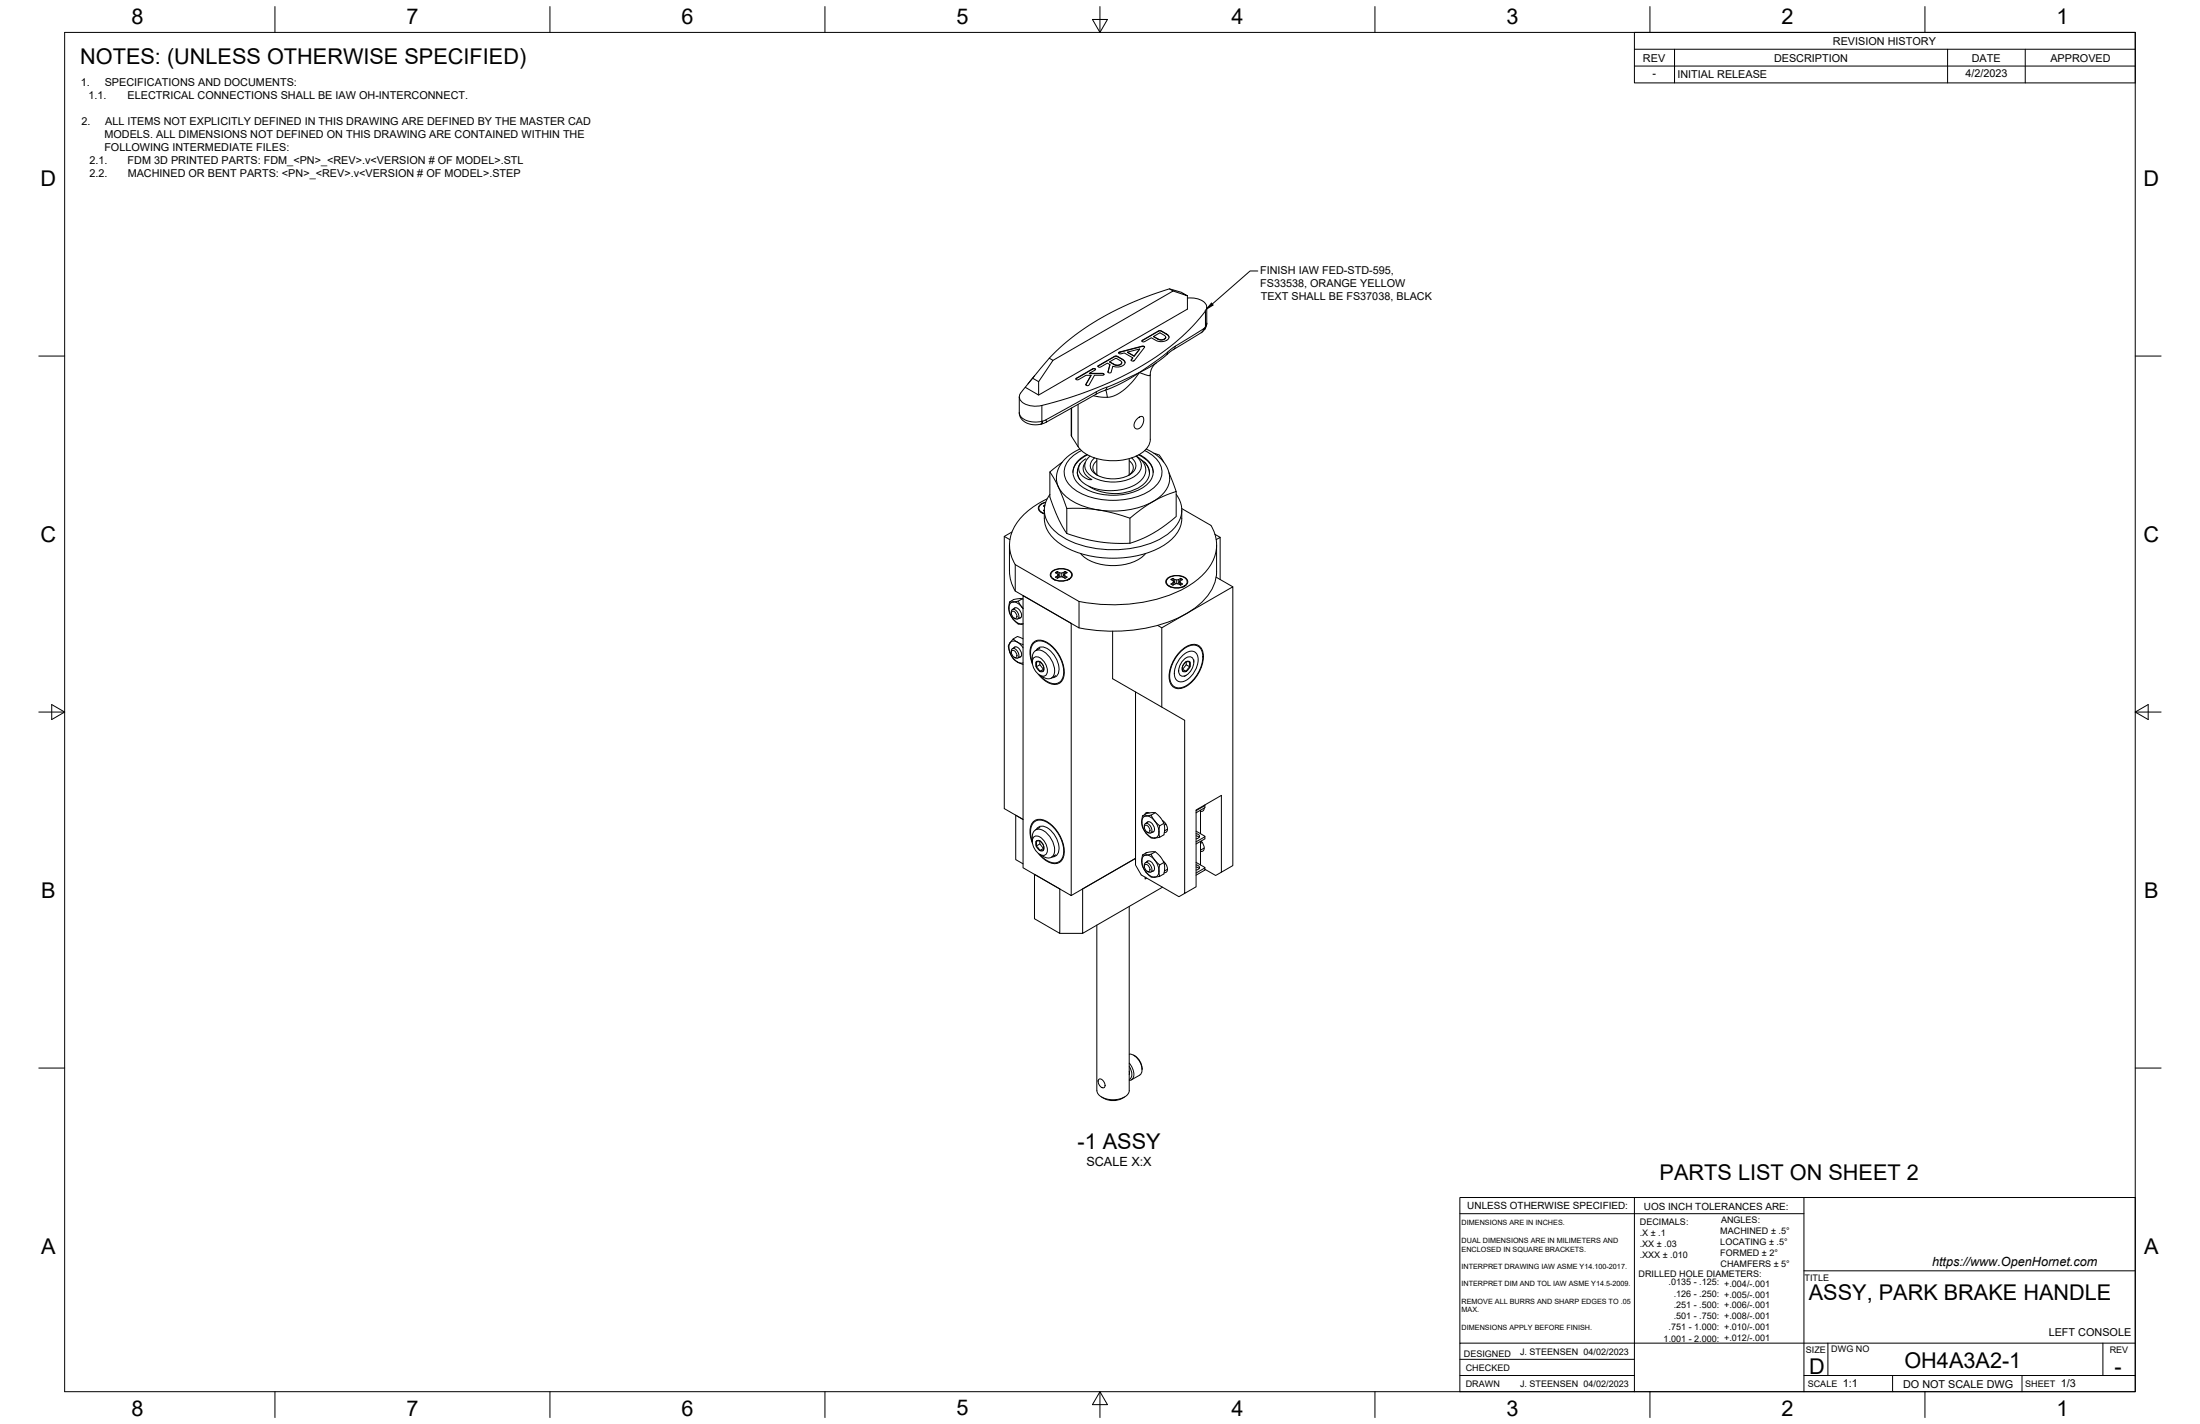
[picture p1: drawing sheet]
<svg xmlns="http://www.w3.org/2000/svg" width="864mm" height="559mm" viewBox="0 0 864 559" stroke-linecap="round" stroke-linejoin="round" font-family="sans-serif">
<!-- layer: Visible -->
<g fill="none" stroke="#000" stroke-width=".39">
<path d="M459 113.3l4.7 1.4 2.4 1.4-5.6-1.9M466.1 117a7.5 7.5 0 0 1 7.5 2.8 2.27 2.27 0 0 1-.4 2.2M466.1 116.1v5.2l-58.4 33.7-5.3-3-.9 1.1a3 3 0 0 0-1.3 3.2 3 3 0 0 0 2.4 2.4 10.4 10.4 0 0 0 6.4 .4M437.4 139.9v.1M439.1 138.3l9.2-2.5 1 .3-4.4 5.6-.9-.3 .7-1-3.4-1.9-1.6 .4zM439.3 138.3l-.2 .2M442.6 138.2l4.8-1.3-2.2 2.9-2.6-1.6 2.6 1.6M447.4 136.9l-2.2 2.8M448.3 133.6l6.9-3.9 3.1 1.6 .6 .9-.6 1.2-2 .6-2-.2-2.3-1.3-3 1.7-.7-.2zM448.3 135.8l.8 .2M448.3 136l-9 2.2M448.5 133.6l-.3 .3"/>
<path d="M449.1 135.9l.2 .3M452.9 132l2.4-1.4 2.2 1.4 .1 .5-.5 .6M457.1 133l-1 .3-1.6-.2M457.6 132.4l-.5 .7-1.4 .4-1.1-.3-1.7-1.2 1.6 1M458.6 131.6l.3 .8M458.6 131.7l-3.4-1.9-6.7 3.7M473.2 122a95.8 95.8 0 0 1-39.8 29 162.5 162.5 0 0 1-24.4 8.1M473.7 120.6v6.7l-.4 1.2-.8 1.2-.9 .8-11.3 6.9-6.3 4.9M400.1 155.7v6.3a6 6 0 0 0 7 4.7l1.8-.3M406.1 147.4l-2.6 3.2M407.7 149.8l-2.4-1.4-2.9 3.6M407.7 149.8v5.2"/>
<path d="M411.9 140.6l1.4 .8-5.6 8.4M411.9 140.6a105.4 105.4 0 0 1 44.8-26.5l2.3-.8 1.5 .9-47.2 27.2M411.9 140.6l-6.5 7.8M422.4 148.5l6.6-3.8h.8a.31 .31 0 0 1 .3 .3 .31 .31 0 0 1-.4 .3l-2.1 1.2h5l.8 .5-.5 .3h-3.3l-2.4 4h-.7l-.3-.4 2.1-3.6h-2l-3.2 1.8-.7-.2zM422.6 148.5l-.3 .3M426.3 150.9v.1M427.6 146.5l5 .1M428.3 147.3l-2 3.4M429.2 144.6l.7 .2M429.2 144.7l-6.6 3.7M429.9 144.7l.1 .3M430.6 155.6h.1"/>
<path d="M431.1 143.6l6.8-3.9 2.9 1.4 .8 1.1a3.3 3.3 0 0 1-4.2 1.7l-.6-.2-.6 2.4-.8 .2-.5-.4 .8-2.8-1-.6-3 1.6-.6-.2zM431.1 143.6v.1M431.4 143.4v.1M432.6 146.5l.6 .3M433.2 146.6l.2 .4M435 145.9v.1M435.6 142l2.5-1.5 2 1.3 .2 .5-.5 .8M435.7 143.1l-.8 3M437.5 151.7l-6.4 2.6-20.3 11.3-1.9 .8M439.8 143l-1.8 .3M440.3 142.3l-.5 .8-1.4 .3-.9-.2-1.9-1.2 2.4 1.2M440.6 141v.1"/>
<path d="M441.6 142.4l-.7-1.1-3-1.5-6.9 4M444.1 141.1l-.1 .3M444.7 140.4l-.6 .8M453.9 142.4l-1.6 1.8-.8 2.3v25.9M420.5 160.2l.2 11a16.4 16.4 0 0 0 4.6 6.3 22 22 0 0 0 23.3-.1l.9-.7a6.2 6.2 0 0 0 2-4.3M423.9 176.2l-3.4 1.9-2.3 1.9-1.7 2-1.3 2.8a8.7 8.7 0 0 0 .3 6.2M426.7 178.4a8.3 8.3 0 0 0-5.5 7.3 9.8 9.8 0 0 0 7.3 7.3 24 24 0 0 0 21.1-2.3 6.3 6.3 0 0 0-.2-11l-2.2-1.3M426.9 178.5a8.6 8.6 0 0 0-5.7 6.9M427.9 179a4.5 4.5 0 0 0 .5 7.9 16.6 16.6 0 0 0 17.9-.7 4.4 4.4 0 0 0-.3-7.2M429.7 179.7a3.6 3.6 0 0 0 .3 6.3 13.3 13.3 0 0 0 14.6-.6 3.5 3.5 0 0 0-.4-5.7M430.6 180v6.3M443.3 180v6.3"/>
<path d="M446 179l1.7 1.1a5.7 5.7 0 0 1-1.3 9.6l-2.2 1.2-3.2 1.1-3.9 .5h-3.3l-2.4-.4-3.5-1.1-2.3-1.3-1.7-1.5M446.3 164.4l1.7-1 .7 .2 .3 .8-.7 2.6-.7 .9-1 .4-.9-.2-.5-1 .2-1.4zM447 178.5a8.6 8.6 0 0 1 5.7 6.9M449.9 176.2l3.4 1.9 2.4 1.9 1.9 2.4 1.1 2.6a9 9 0 0 1-4 10.4 33.8 33.8 0 0 1-29.6 3.2 16.4 16.4 0 0 1-9.6-7.6M452.9 177.8a4.6 4.6 0 0 1 3.6 3l.3 .5M410.1 198.4l-.4 .2M410.2 198.2l-.6 .4 .4 .2M410.4 197.2a2.21 2.21 0 0 0-2.1 1 2.21 2.21 0 0 0 0 2.4l1.6 .9M410.5 197.1a2.57 2.57 0 0 0-2.7 3.1l.8 .8 1.3 .6M411.1 195.8a25.5 25.5 0 0 0-14.2 13.9 14.2 14.2 0 0 0 1.6 11.9M412.1 185.2v9.8l3.3 8.5 3.4 5.8M412.1 194a10.2 10.2 0 0 0 2.2 14.7 36.9 36.9 0 0 0 26.5 6.9 31.6 31.6 0 0 0 19.9-8 10 10 0 0 0 1-13.6"/>
<path d="M416.9 181.4l-3.8 3a.95 .95 0 0 0-.8 .8 .95 .95 0 0 0 .5 1l2.6 4.9M418.8 199.5v9.8M422.9 185.1l.2 1.7 .8 1.4M424 182a5 5 0 0 0-.1 6.2M426.2 180l-2.4 2.3-.4 1.2 .2 1.3 .8 1.4 1.5 1.3 1.4 .7h1.3l-2.1-1.5-1.2-1.8-.1-1.6 .8-1.7M430.6 180.8a3.2 3.2 0 0 0-1.6 3 3.2 3.2 0 0 0 2 2.8M443.3 180.8a3.2 3.2 0 0 1 1.6 3 3.2 3.2 0 0 1-2 2.8M447.9 180.4l1.4 1 .9 1.1 .6 1.2 .4 2M449.3 181.4a5.6 5.6 0 0 1-.8 9 19.7 19.7 0 0 1-20.6 .7l-.5-.3M458.9 185.5l2.8 7.4-4.2 1.5-4.9 2.4-4.5 3-3.9 3a.91 .91 0 0 1-1.5 .3l-5.7-1.8-5.1-1.1-7.7-.7h-5.4l-3.4-8.4M461.7 192.9v9.8l-5.1 4-4 2.6-3.7 1.9-5.4 2M463.9 199.6l11.4 6.6"/>
<path d="M394.2 210.5l2.2 1.3M396.3 213.9v10.3a14.8 14.8 0 0 0 2.2 7.7M397.2 208.8l-3 1.7v106.8l7.4 4.3-2.9-1.7v17.4l2.9 1.7M408.7 200.9l.8 .6M409.9 200.1l-.3 .2 .3 .2M409.9 200.2a13.3 13.3 0 0 0 7.2 13.8 41.7 41.7 0 0 0 39.7 0 13.2 13.2 0 0 0 7.1-13.8M418.8 209.3l6.1 2 6.3 1.3 6.6 .6h5.7M424.2 217.2a18.4 18.4 0 0 0 16.7 4.4 14.6 14.6 0 0 0 8.8-4.4M443.5 203.3v9.9M475.3 206.2a15.2 15.2 0 0 1-3.4 19.6 47.4 47.4 0 0 1-28.1 11.2 69.2 69.2 0 0 1-20.2-1M476.9 209.7l2.1 1.2M477.4 211.8l1.6-.9v16.5"/>
<path d="M477.6 213.9v10.3M397.2 240a1.69 1.69 0 0 1 1.7 .8 1.69 1.69 0 0 1-.1 1.9 1.97 1.97 0 0 1-1.6-2.7zM397.7 236.2h-.2a.98 .98 0 0 0-1.2 .1 .98 .98 0 0 0-.2 1.2l.2 3.1 1.4 2.4M397.7 236.2h.4a1.32 1.32 0 0 1 2.1 .8l.9 1.2M397.7 236.2a2.56 2.56 0 0 0-1.5 3.6l1.5 3.1M397.7 236.2l1.9 .6 1.5 1.4M397.9 238.9a1.7 1.7 0 0 1 2.7 1.1 1.52 1.52 0 0 1 .5 1.5 1.52 1.52 0 0 1-1.1 1.1M398.4 238.6l-1 .6M398.5 221.6v10.3l25.1 14.5v-10.4M398.5 221.6l25.1 14.4M401.1 238.2l.5 .6M401.1 238.2l.5 .7"/>
<path d="M401.3 235l-1.6 .9M401.6 235.2l-.8-.3-2.3 .2-2.2 1.1M401.6 233.7l18.9 10.9v106.8l-18.9-10.9zM413 224.2a5.8 5.8 0 0 1 7.8 .9 2.94 2.94 0 0 1-3.4 2.9 4.8 4.8 0 0 1-5.1-1.9 1.68 1.68 0 0 1 .7-1.9zM413.1 224.3a5.7 5.7 0 0 1 7.4 .5 2 2 0 0 1-1.6 2.8 5.1 5.1 0 0 1-6.4-1.8zM413.3 227.1l.8 .6M414.3 224.7l1.1 .9-1.1 .9M414.3 226.4l.8 .5M415 226l.1 .9M415.1 224.4l-.7 .4M415.1 224.3a2.15 2.15 0 0 0 3 0M415.1 226.9a2.15 2.15 0 0 1 3 0"/>
<path d="M415.1 224.3l1.1 2.1M415.1 224.3l-.8 .4M415.4 225.6l.1 1.1M415.8 224.7v1.3M416.6 224.9v1.4M417.3 224.7l.1 1.3M417.8 225.6l-.1 1.1M418.1 224.3l.8 .4-1.1 .9 1.1 .9M418.1 224.3v.1M418.1 226l-.1 .9M418.8 224.8a.62 .62 0 0 0-.7-.1 .62 .62 0 0 0-.4 .6l-.7 1.1M418.9 226.4l-.8 .5"/>
<path d="M419.8 227.1l-.8 .6M458.3 226.9a5.8 5.8 0 0 1 7.9 .9 2.94 2.94 0 0 1-3.4 2.9 4.8 4.8 0 0 1-5.1-1.9 1.68 1.68 0 0 1 .6-1.9zM458.4 227a5.7 5.7 0 0 1 7.4 .5 2 2 0 0 1-1.6 2.8 5.1 5.1 0 0 1-6.4-1.7zM458.7 229.8l.8 .6M459.6 227.4l1.1 .9-1.1 .9 .8 .4M460.4 228.7l.1 .9M460.4 227.1l1.1 2M460.4 227.1l-.7 .4M460.4 227a2.15 2.15 0 0 0 3 0M460.4 229.6a2.15 2.15 0 0 1 3 0M460.4 227v.1M460.4 227l-.8 .4"/>
<path d="M460.7 228.3l.1 1.1M461.2 227.4l-.1 1.2M461.9 227.6v1.4M462.7 227.4v1.2M463.1 228.3l-.1 1.1M463.4 227l.8 .4M463.4 227l.1 .1M463.4 227.1l-1.1 2M463.4 227.1l.7 .4M463.5 228.7l-.1 .9M464.2 227.4l-1.1 .9 1.1 .9-.8 .4M465.2 229.8l-.8 .6"/>
<path d="M477.4 226.5l6.5 3.8M477.6 224.2a18.6 18.6 0 0 1-8.8 14.6 57.2 57.2 0 0 1-35.2 8.8l-10-1.2M396.5 256.2l1.2 2.3 1.7 1.3M396.5 256.1l1.4 2.5 1.5 1.2M397 256a1.18 1.18 0 0 1 .7-1.6 1.18 1.18 0 0 1 1.5 .9l.7 1.5a1.08 1.08 0 0 1-.4 1.4 1.08 1.08 0 0 1-1.4-.3M397 240.6a1.18 1.18 0 0 1 .7-1.5 1.18 1.18 0 0 1 1.5 .9l.7 1.4a1.08 1.08 0 0 1-.4 1.5 1.08 1.08 0 0 1-1.4-.4M397.2 255.3a1.69 1.69 0 0 1 1.7 .9 1.69 1.69 0 0 1-.1 1.8 1.97 1.97 0 0 1-1.6-2.7zM397.7 243l.9 .9a2.16 2.16 0 0 0 2.5 1M397.7 242.9l1.5 1.4 1.9 .6M397.9 254.2a1.7 1.7 0 0 1 2.7 1.1 1.52 1.52 0 0 1 .5 1.5 1.52 1.52 0 0 1-1.1 1.2M398.4 254l-1 .6M399.4 252l-1.2-.8a.66 .66 0 0 0-.7-.3 .66 .66 0 0 0-.5 .7l-.7 1a2.17 2.17 0 0 0-.1 2.6l.3 1"/>
<path d="M399.4 259.8l2.2 .9M399.4 252l2.2 1M399.4 252a2.09 2.09 0 0 0-2.5-.1 2.09 2.09 0 0 0-.9 2.3l.5 1.9M399.4 252l2.2 2.2M399.4 259.8l1 .4 1.2-.1M400.6 257.6l-1.1 .6M400.6 242.3l-1.1 .6M401.6 244.8l-.5 .1M401.6 250.7l-2.2-.9-1.7 .9M405.2 259.9a7.2 7.2 0 0 1 .7-7.6 4.8 4.8 0 0 1 6.1 .7 13.1 13.1 0 0 1 5.1 13.1 3.7 3.7 0 0 1-5.4 1.7l-1.8-1.1-1.8-1.7 1.5 .8M405.2 259.9a5 5 0 0 1 1-4.4 4.2 4.2 0 0 1 5.4 1.9 7.6 7.6 0 0 1 1.8 8.1 2.7 2.7 0 0 1-3.8 .3M405.9 258.1a3.5 3.5 0 0 1 4.4 2.2 3.5 3.5 0 0 1-.3 5 4.7 4.7 0 0 1-4.5-4l-.2-.7a2.69 2.69 0 0 1 .6-2.5z"/>
<path d="M406.8 259.8l.8-.1a2.62 2.62 0 0 1 1.8 3.6h-.2a1.02 1.02 0 0 1-1.6-.8 2.1 2.1 0 0 1-.8-2.4zM406.8 255.1a3.1 3.1 0 0 1 4.9-.2 9.6 9.6 0 0 1 3.8 9.3 2.42 2.42 0 0 1-2.4 1.7M408.2 259.7v1.2l1.5 1.7M408.2 259.7a1.01 1.01 0 0 0-1.4 .1M408.2 259.7a2.83 2.83 0 0 1 1.1 3.9 2.8 2.8 0 0 1-2.5-3.8M408.2 254.4l-1.7 1M436.8 247.7v18.6l28.2 16.4v67.9l4.5-2.6v-30.1l9.9-5.8v30.2l4.5-2.6v-109.4l-27.8 16.1v31.1M454.4 245.4l1.7 1M463 255.9a6.9 6.9 0 0 1 7.1-2.8 5.6 5.6 0 0 1 2 6.8 13.8 13.8 0 0 1-8.4 10.2 3.9 3.9 0 0 1-4.8-4.7 14.9 14.9 0 0 1 4.1-9.5zM463.1 256.1a6.7 6.7 0 0 1 6.8-2.7 5.4 5.4 0 0 1 2 6.5 13.3 13.3 0 0 1-8.1 9.9 3.8 3.8 0 0 1-4.7-4.5 14.4 14.4 0 0 1 4-9.2zM464.2 257.3l.7-.6a2.99 2.99 0 0 1 3.1-1.2 2.99 2.99 0 0 1 2.3 2.4 9.5 9.5 0 0 1-6.3 9.7 3 3 0 0 1-3-4.3l.9-2.8zM464.5 259.1l.6-.6a2.03 2.03 0 0 1 2.7-.6 2.03 2.03 0 0 1 .8 2.7 5.9 5.9 0 0 1-4.3 4.8 2.04 2.04 0 0 1-1.6-2.9l.5-1.4z"/>
<path d="M465.6 259.7v1.2l-1.5 1.7M468.6 258.9v1M405.3 260.5a8.3 8.3 0 0 1 .3-8.4 4.8 4.8 0 0 1 6.3 .6 14.2 14.2 0 0 1 5.7 13 4 4 0 0 1-6.6 1.9l-1.7-1.2-1.7-1.8M408.2 260.9l-1.4 .8M409.6 262.6l-1.4 .9M414.4 265.1l-1.7 1M445.7 271.5v65.3l-25.2 14.6M464.2 262.6l1.4 .9M465 260.2a1.24 1.24 0 0 1 1.7-.7 1.24 1.24 0 0 1 .5 1.7 2.68 2.68 0 0 1-2.7 2.4 2.38 2.38 0 0 1 .5-3.4zM465.1 260.2l1-.5a.73 .73 0 0 1 .9 .1 .73 .73 0 0 1 0 1 2.12 2.12 0 0 1-1.1 2.1 .64 .64 0 0 1-1 .4 .67 .67 0 0 1-.8-.2 .67 .67 0 0 1 0-.8l.1-.9zM465.6 260.9l1.5 .8M465.6 265l-.8 .5"/>
<path d="M451.1 319a1.11 1.11 0 0 0-1.7 .7M451.9 319.9l1.3 2.2 2 2M451.9 319.9l-3.4 .3M453.5 318.9l-1.6 1M471.3 317.9v9.3M472.7 317.1a1.12 1.12 0 0 1-1.4 1.2M472.9 315.9l.1 .2-3.5 2M473 316.1v.8l-3.5 2M405.2 330.2a7.2 7.2 0 0 1 .7-7.6 4.8 4.8 0 0 1 6.1 .7 13.1 13.1 0 0 1 5.1 13.1 3.7 3.7 0 0 1-5.4 1.7l-1.8-1.1-1.8-1.7M405.2 330.2a5 5 0 0 1 1-4.4 4.2 4.2 0 0 1 5.4 1.9 7.6 7.6 0 0 1 1.8 8.1 2.7 2.7 0 0 1-3.8 .3l-1.4-.8M405.3 330.9a8.3 8.3 0 0 1 .3-8.5 4.8 4.8 0 0 1 6.3 .6 14.2 14.2 0 0 1 5.7 13 4 4 0 0 1-6.6 2l-1.7-1.3-1.7-1.8M405.9 328.4a3.5 3.5 0 0 1 4.4 2.2 3.5 3.5 0 0 1-.3 5 4.7 4.7 0 0 1-4.5-4l-.2-.7a2.69 2.69 0 0 1 .6-2.5z"/>
<path d="M406.8 330.1l.7-.1a2.7 2.7 0 0 1 2.1 3.4v.2h-.4a1.13 1.13 0 0 1-1.7-.9 1.85 1.85 0 0 1-.7-2.1zM406.8 332l1.4 1.8M406.8 330.1a1.97 1.97 0 0 1 2.8 1.6 1.26 1.26 0 0 1 .1 1.6 1.26 1.26 0 0 1-1.5 .5M406.8 330.1l-.2 1 .2 .9M406.8 325.5a3.1 3.1 0 0 1 4.9-.2 9.6 9.6 0 0 1 3.8 9.2 2.42 2.42 0 0 1-2.4 1.7M408.2 330v1.2l1.5 1.7M408.2 331.2l-1.4 .8M408.2 324.7l-1.7 .9M409.6 333l-1.4 .8M414.4 335.4l-1.7 1M448.2 322.6l.3 2.1 1.4 2.2M448.2 337.9l.3 2.1 1.4 2.3"/>
<path d="M448.2 322.6a2.09 2.09 0 0 1 1.1-2.3 2.09 2.09 0 0 1 2.5 .5 7.6 7.6 0 0 1 3.1 5.7M448.2 322.6l.4 1.8 1.3 2.5M448.2 337.9l.4 1.9 1.3 2.5M448.5 320.2l-.3 2.4M448.5 320.2l1.6-1 2.4-.3a2.1 2.1 0 0 1 2.4 1.2l1.7 2.5 .6 2.3-.3 2.7-1.7 .9M448.5 335.5l-.3 2.4M448.5 335.5h1.4M448.5 335.5l1.6-.9 2.4-.4a2.1 2.1 0 0 1 2.4 1.2l1.7 2.6 .6 2.3-.3 2.6-1.7 1M449.2 339.5l.3-.9a2.31 2.31 0 0 1 2.7 2.6l-.3 .9h-1.2M449.2 324.6a1.07 1.07 0 0 1 .4-1.4 1.07 1.07 0 0 1 1.5 .4 2.22 2.22 0 0 1 .5 3.3l-.9-.1M449.2 339.5v.5M449.4 339.3a1.69 1.69 0 0 1 1.7 .9 1.69 1.69 0 0 1-.1 1.8 1.97 1.97 0 0 1-1.6-2.7z"/>
<path d="M449.4 324a1.69 1.69 0 0 1 1.7 .8 1.69 1.69 0 0 1-.1 1.9 1.97 1.97 0 0 1-1.6-2.7zM449.9 335.5a6.5 6.5 0 0 1 5 6.3M449.9 335.5l-1.2 .7-.5 1.7M450.1 322.9a1.6 1.6 0 0 1 2.6 1 1.6 1.6 0 0 1-.5 2.7M450.1 338.3a1.6 1.6 0 0 1 2.6 .9 1.6 1.6 0 0 1-.5 2.8M450.1 334.6l-.4 .2M450.3 326.5l.4 .3M450.6 338l-1 .5M450.6 322.6l-1 .6M451.9 335.2l1.3 2.3 2 1.9M451.9 335.2l-2 .3M452.7 326.3l-1 .6"/>
<path d="M453.5 334.3l-1.6 .9M454.9 326.5l.2 1.4a.59 .59 0 0 1-.1 .8 .59 .59 0 0 1-.7 0l-1.4 .2a2.09 2.09 0 0 1-2.4-1.2l-.6-.8M454.9 326.5a2.09 2.09 0 0 1-1.1 2.2 2.09 2.09 0 0 1-2.5-.4l-1.4-1.4M455.2 324.1l-.3 2.4M455.2 339.4l-.3 2.4M456.3 322l.1 .1M456.4 322a3.3 3.3 0 0 1 1.4 4.5l-.7 .2M456.6 338a3.4 3.4 0 0 1 1.2 4.3l-.8 .1M456.9 338.5l-1.7 .9M456.9 323.1l-1.7 1M457.5 338.9l-.4 .3M457.7 323.4l-.6 .4"/>
<path d="M469.5 326.2l3.5 1.9-3.5 2.2M469.5 338.4l3.5 2-3.5 2.2M469.5 339.4a1.05 1.05 0 0 1 1.4 1 1.05 1.05 0 0 1-1.4 1M469.5 328l1.2 .6M469.5 327.1a1.05 1.05 0 0 1 1.4 1.1 1.05 1.05 0 0 1-1.4 1M471.3 330.2v9.2M471.5 330a2.98 2.98 0 0 1 .6 4l-.8 .1M471.9 330.6l-.6 .4M473 328.4v.8l-3.5 2M406.1 343.1l9.9 5.7v17.5l-9.9-5.8zM443.3 355.7v72.2a5 5 0 0 1-5.2 3.6 7.2 7.2 0 0 1-7.4-2.9l-.1-65.6M449.5 344.2v.8l.7-.4"/>
<path d="M450.3 341.9l.4 .2M452.7 341.7l-1 .5M454.9 341.8l.2 1.4a.59 .59 0 0 1-.1 .8 .59 .59 0 0 1-.7 .1l-1.2 .1a2.21 2.21 0 0 1-2.6-1.2l-.6-.7M454.9 341.8a2.09 2.09 0 0 1-1.1 2.3 2.09 2.09 0 0 1-2.5-.5l-1.4-1.3M456.3 348.1l-31.3 18.2v-17.5l20.7-12v2.6l2.3 3.9 14.8 8.6 2.2-1.3M469.5 340.2l1.2 .6M473 341.1l4.2 2.5 2.2-1.3M473 340.6v.8l-3.5 2M416 366.3h9M443.3 417.2a5.7 5.7 0 0 1 1.3 6.1l-1.3 .7M443.3 413.7a5.9 5.9 0 0 1 4.5 7.9l-3.7 2.2M443.3 418.5a4.1 4.1 0 0 1 .3 4.9l-.3 .2"/>
<path d="M445 414.1a6.2 6.2 0 0 1 3.3 5.7M431.1 424v.4M431.3 423.6a2.1 2.1 0 0 1 2.5 2.3l-.3 .8a2.1 2.1 0 0 1-2.4-2.4zM432.4 426.7h.1M432.4 430.5a7.8 7.8 0 0 0 9 0M443.3 420.3v1.5"/>
</g>
<!-- layer: Visible Narrow -->
<g fill="none" stroke="#000" stroke-width=".39">
<path d="M438.7 139.9v.1M439.7 138.1v.1M454.6 129.9v.1M456.1 130v.1M457.8 131v.1M458.3 138.2l-.3 1M461.4 135.8l-5.7 4.5a76.4 76.4 0 0 1-21 11.6l-4.4 1.9-19.8 11M472.5 129l-9.1 5.6a5.4 5.4 0 0 0-2.7 2.5l-.1 .1M473.1 128.4l-1.6 2.2M473.2 128.3l-.3 .9M473.2 128.3l-.4 1.1M473.2 122v6.3"/>
<path d="M473.7 126.8l-.5 1.5M409 159.1v6.2M423.2 158.7v16.6M428.8 144.8v.1M429.2 155.3l3 .5 2.5 .1M430.3 153.8l-.2 1M434.5 151.9l-.2 .8-.6 .5M437.2 142.9v.1M447.3 146.2l-5.7 3.4-4.1 2.1M447.3 146.2l3.4 1.2h.6l.2-.4M447.3 146.2a20.3 20.3 0 0 1-11.5 9.6 .76 .76 0 0 1-.9 .1 .76 .76 0 0 1-.3-.9l-.6-1.9M454 142.3l-6.7 3.9"/>
<path d="M400.1 162a5 5 0 0 0 5 3.5l3.9-.2M409 165.3l-.4 1.1M409 165.3l.3-.1v.5l-.4 .7M409.3 165.2l.5-.1a.57 .57 0 0 1 .7-.2 .57 .57 0 0 1 .3 .7M420.6 160.1v11.2M424.5 176.8a10.7 10.7 0 0 0-6.8 8.2 10.2 10.2 0 0 0 6.9 8.8 29.9 29.9 0 0 0 27-1.4 7.9 7.9 0 0 0 3.7-10.5l-2.3-2.7-3.6-2.4M458.3 325.4l-1.2 .6M472.7 332.8l-1.4 .8M458.3 341.1l-1.2 .7"/>
</g>
<!-- layer: Border -->
<g fill="none" stroke="#000" stroke-width=".39">
<path d="M25.4 12.7h812.8v533.4h-812.8zM107.9 2.6v10.1M215.9 2.6v10.1M323.8 2.6v10.1M428.8 7.6h5.9l-2.9 5.1zM431.8 2.6v10.1M539.7 2.6v10.1M647.7 2.6v10.1M755.6 2.6v10.1M15.2 139.7h10.2M838.2 139.7h10.1M15.2 279.4h10.2"/>
<path d="M20.3 276.5l5.1 2.9-5.1 3zM838.2 279.4l5.1-2.9v5.9zM838.2 279.4h10.1M15.2 419.1h10.2M838.2 419.1h10.1M107.9 546.1v10.2M215.9 546.1v10.2M323.8 546.1v10.2M431.8 546.1l2.9 5.1h-5.9zM431.8 546.1v10.2M539.7 546.1v10.2M647.7 546.1v10.2"/>
<path d="M755.6 546.1v10.2"/>
</g>
<!-- layer: Titleblock -->
<path d="M573.1 476.3h135M641.6 469.9v76.2M708.1 469.9v76.2M708.1 498.7h130.1M573.1 527.1v-57.2h265.1v76.2h-265.1v-19h265.1M573.1 539.8h68.5M573.1 533.4h68.5M708.1 539.8h130.1M717.5 527.1v12.7M742.9 539.8v6.3M793.7 539.8v6.3M825.5 527.1v12.7" fill="none" stroke="#000" stroke-width=".39"/>
<!-- layer: Revision Tables -->
<path d="M641.6 12.7h196.6v19.8h-196.6zM641.6 19.3h196.6M657.3 19.3v13.2M764.5 19.3v13.2M795 19.3v13.2M641.6 25.9h196.6" fill="none" stroke="#000" stroke-width=".39"/>
<!-- layer: Leaders -->
<path d="M475.6 118.9l.6 .8-2.6 1.6z" fill="#000" stroke="#000" stroke-width=".39"/>
<path d="M493.8 106.3h-3.1l-14.8 13" fill="none" stroke="#000" stroke-width=".39"/>
<g font-size="8.5">
<text x="51.6" y="9.4">8</text>
<text x="159.5" y="9.4">7</text>
<text x="267.5" y="9.4">6</text>
<text x="375.4" y="9.3">5</text>
<text x="483.4" y="9.4">4</text>
<text x="591.3" y="9.4">3</text>
<text x="699.3" y="9.4">2</text>
<text x="807.2" y="9.4">1</text>
<text x="31.5" y="25">NOTES: (UNLESS OTHERWISE SPECIFIED)</text>
<text x="16" y="72.9">D</text>
<text x="841.4" y="72.9">D</text>
<text x="16" y="212.6">C</text>
<text x="841.4" y="212.6">C</text>
<text x="16.2" y="352.3">B</text>
<text x="841.7" y="352.3">B</text>
<text x="423" y="450.7">-1 ASSY</text>
<text x="651.5" y="463">PARTS LIST ON SHEET 2</text>
<text x="16.2" y="492">A</text>
<text x="841.7" y="492">A</text>
<text x="710" y="510">ASSY, PARK BRAKE HANDLE</text>
<text x="710.1" y="539.1">D</text>
<text x="747.6" y="536.7">OH4A3A2-1</text>
<text x="830.1" y="539.1">-</text>
<text x="51.6" y="555.5">8</text>
<text x="159.5" y="555.5">7</text>
<text x="267.5" y="555.5">6</text>
<text x="375.4" y="555.4">5</text>
<text x="483.4" y="555.5">4</text>
<text x="591.3" y="555.5">3</text>
<text x="699.3" y="555.5">2</text>
<text x="807.2" y="555.5">1</text>
</g>
<g font-size="5">
<text x="426.4" y="457.4">SCALE X:X</text>
<text x="758.4" y="496.8">https://www.OpenHornet.com</text>
</g>
<g font-size="4.3">
<text x="719.5" y="17.6">REVISION HISTORY</text>
<text x="644.9" y="24.2">REV</text>
<text x="696.4" y="24.2">DESCRIPTION</text>
<text x="774" y="24.2">DATE</text>
<text x="804.9" y="24.2">APPROVED</text>
<text x="31.7" y="33.7">1.</text>
<text x="41.1" y="33.7">SPECIFICATIONS AND DOCUMENTS:</text>
<text x="648.7" y="30.2">-</text>
<text x="658.5" y="30.6">INITIAL RELEASE</text>
<text x="771.5" y="30.3">4/2/2023</text>
<text x="34.7" y="38.9">1.1.</text>
<text x="50.1" y="38.9">ELECTRICAL CONNECTIONS SHALL BE IAW OH-INTERCONNECT.</text>
<text x="32" y="49.1">2.</text>
<text x="41.3" y="49.1">ALL ITEMS NOT EXPLICITLY DEFINED IN THIS DRAWING ARE DEFINED BY THE MASTER CAD</text>
<text x="41" y="59.3">FOLLOWING INTERMEDIATE FILES:</text>
<text x="41" y="54.2">MODELS. ALL DIMENSIONS NOT DEFINED ON THIS DRAWING ARE CONTAINED WITHIN THE</text>
<text x="35.1" y="64.5">2.1.</text>
<text x="50.1" y="64.5">FDM 3D PRINTED PARTS: FDM_&lt;PN&gt;_&lt;REV&gt;.v&lt;VERSION # OF MODEL&gt;.STL</text>
<text x="35.1" y="69.6">2.2.</text>
<text x="50.1" y="69.6">MACHINED OR BENT PARTS: &lt;PN&gt;_&lt;REV&gt;.v&lt;VERSION # OF MODEL&gt;.STEP</text>
<text x="494.7" y="107.6">FINISH IAW FED-STD-595,</text>
<text x="494.7" y="112.8">FS33538, ORANGE YELLOW</text>
<text x="494.9" y="117.9">TEXT SHALL BE FS37038, BLACK</text>
<text x="804.2" y="524.4">LEFT CONSOLE</text>
<text x="723.4" y="544.5">1:1</text>
<text x="747" y="544.7">DO NOT SCALE DWG</text>
<text x="809" y="544.5">1/3</text>
</g>
<g font-size="3.9">
<text x="576" y="474.6">UNLESS OTHERWISE SPECIFIED:</text>
<text x="645.3" y="474.7">UOS INCH TOLERANCES ARE:</text>
</g>
<g font-size="3.5">
<text x="643.7" y="485">.X ± .1</text>
<text x="643.7" y="480.8">DECIMALS:</text>
<text x="675.3" y="484.3">MACHINED ± .5°</text>
<text x="675.6" y="480">ANGLES:</text>
<text x="643.7" y="489.3">.XX ± .03</text>
<text x="675.3" y="488.6">LOCATING ± .5°</text>
<text x="643.7" y="493.5">.XXX ± .010</text>
<text x="675.3" y="492.8">FORMED ± 2°</text>
<text x="675.4" y="497.1">CHAMFERS ± 5°</text>
<text x="643.2" y="501.1">DRILLED HOLE DIAMETERS:</text>
<text x="708.4" y="502.7">TITLE</text>
<text x="655" y="504.4">.0135 - .125: +.004/-.001</text>
<text x="657" y="508.8">.126 - .250: +.005/-.001</text>
<text x="657" y="513.2">.251 - .500: +.006/-.001</text>
<text x="657" y="517.7">.501 - .750: +.008/-.001</text>
<text x="653.1" y="526.5">1.001 - 2.000: +.012/-.001</text>
<text x="655" y="522.1">.751 - 1.000: +.010/-.001</text>
<text x="574.6" y="532.3">DESIGNED</text>
<text x="596.7" y="531.6">J. STEENSEN 04/02/2023</text>
<text x="708.9" y="530.9">SIZE</text>
<text x="718.9" y="530.5">DWG NO</text>
<text x="828.2" y="530.9">REV</text>
<text x="575.4" y="537.9">CHECKED</text>
<text x="575.4" y="544.3">DRAWN</text>
<text x="596.7" y="544.3">J. STEENSEN 04/02/2023</text>
<text x="709.6" y="544.2">SCALE</text>
<text x="795" y="544.2">SHEET</text>
</g>
<g font-size="2.8">
<text x="573.7" y="480.9">DIMENSIONS ARE IN INCHES.</text>
<text x="573.7" y="487.7">DUAL DIMENSIONS ARE IN MILIMETERS AND</text>
<text x="573.7" y="491.1">ENCLOSED IN SQUARE BRACKETS.</text>
<text x="573.7" y="497.9">INTERPRET DRAWING IAW ASME Y14.100-2017.</text>
<text x="573.7" y="504.7">INTERPRET DIM AND TOL IAW ASME Y14.5-2009.</text>
<text x="573.7" y="511.6">REMOVE ALL BURRS AND SHARP EDGES TO .05</text>
<text x="573.7" y="514.9">MAX.</text>
<text x="573.7" y="521.8">DIMENSIONS APPLY BEFORE FINISH.</text>
</g>
</svg>
